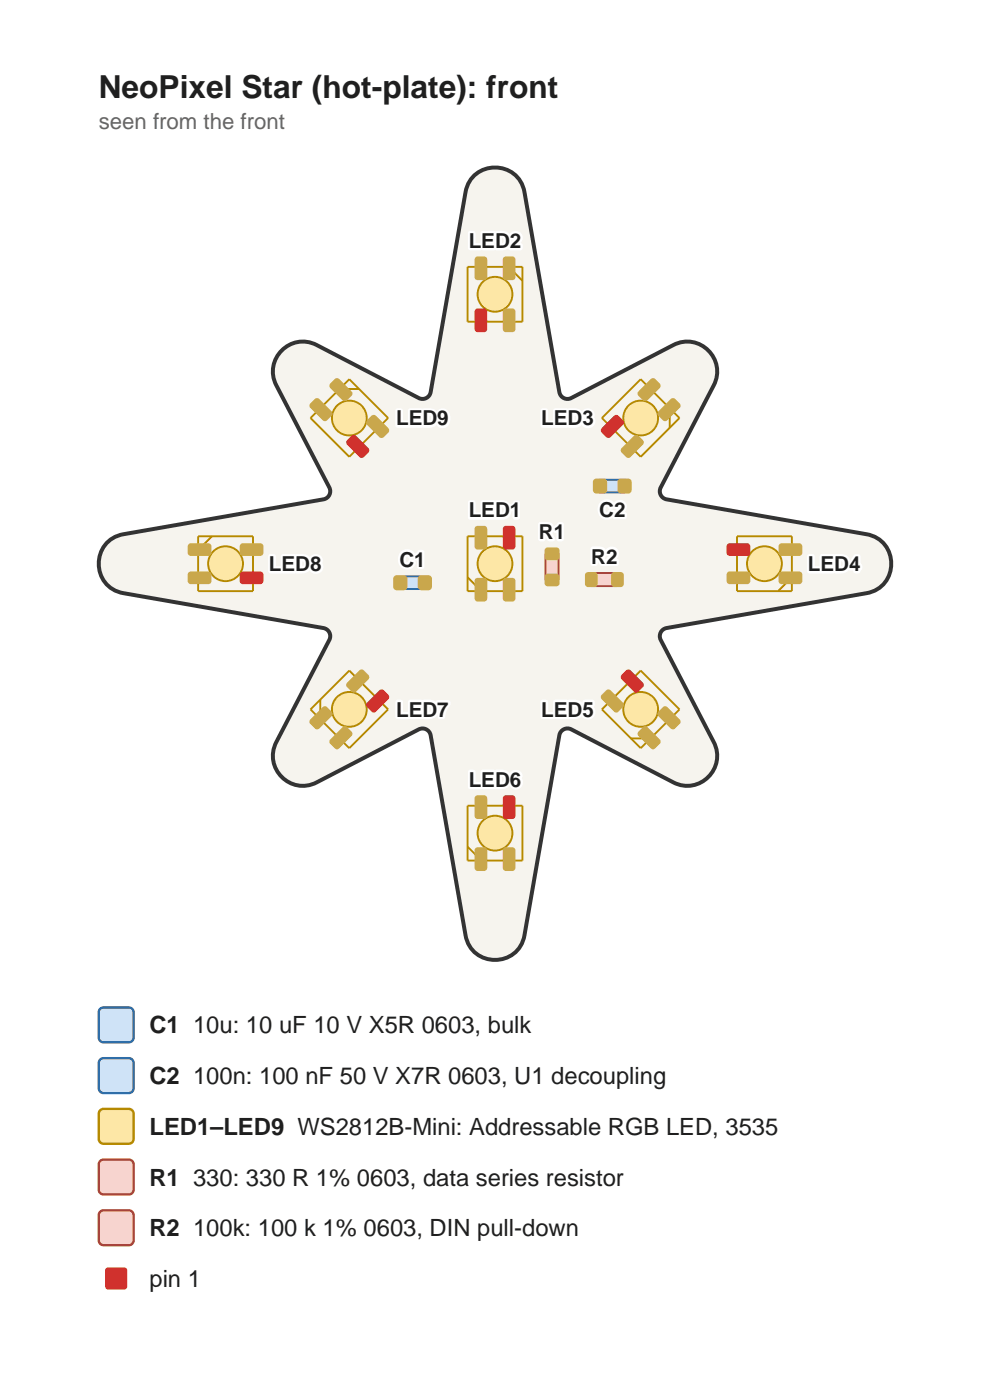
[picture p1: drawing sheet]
<svg xmlns="http://www.w3.org/2000/svg" width="210mm" height="297mm" viewBox="0 0 210 297" stroke-linecap="round" stroke-linejoin="round" font-family="sans-serif">
<path d="M59.8 74.3a6.2 6.2 0 0 1 7.4-1.1l21.6 11.2a1.75 1.75 0 0 0 2.6-1.2l7.3-42.4a6.4 6.4 0 0 1 6.3-5.3 6.4 6.4 0 0 1 6.3 5.3l7.4 42.4a1.75 1.75 0 0 0 2.5 1.2l21.6-11.2a6.4 6.4 0 0 1 7.4 1.1 6.4 6.4 0 0 1 1.2 7.5l-11.2 21.6a1.75 1.75 0 0 0 1.2 2.5l42.4 7.4a6.4 6.4 0 0 1 5.3 6.3 6.4 6.4 0 0 1-5.3 6.2l-42.4 7.4a1.75 1.75 0 0 0-1.2 2.6l11.2 21.6a6.4 6.4 0 0 1-1.2 7.4 6.4 6.4 0 0 1-7.4 1.2l-21.6-11.3a1.75 1.75 0 0 0-2.5 1.3l-7.4 42.4a6.4 6.4 0 0 1-6.3 5.2 6.4 6.4 0 0 1-6.3-5.2l-7.3-42.4a1.75 1.75 0 0 0-2.6-1.3l-21.6 11.3a6.4 6.4 0 0 1-7.4-1.2 6.4 6.4 0 0 1-1.2-7.4l11.3-21.6a1.74 1.74 0 0 0-1.3-2.6l-42.4-7.4a6.4 6.4 0 0 1-5.3-6.2 6.4 6.4 0 0 1 5.3-6.3l42.4-7.4a1.74 1.74 0 0 0 1.3-2.5l-11.3-21.6a6.2 6.2 0 0 1 1.2-7.5z" fill="#f6f4ee" stroke="#333" stroke-width=".84" stroke-linecap="butt"/>
<path d="M84.8 122.3h5.4v2.7h-5.4z" fill="#cfe3f7"/>
<path d="M84.8 122.3h5.4v2.7h-5.4z" fill="none" stroke="#2f6ea8" stroke-width=".4"/>
<g fill="#c9a74c">
<path d="M88.8 122.2l.6-.2h1.5a.76 .76 0 0 1 .7 .8v1.7a.76 .76 0 0 1-.7 .7h-1.5a.76 .76 0 0 1-.8-.7v-1.7z"/>
<path d="M83.6 122.2l.6-.2h1.5a.76 .76 0 0 1 .7 .8v1.7a.76 .76 0 0 1-.7 .7h-1.5a.76 .76 0 0 1-.8-.7v-1.7z"/>
</g>
<path d="M127.2 101.8h5.4v2.7h-5.4z" fill="#cfe3f7"/>
<path d="M127.2 101.8h5.4v2.7h-5.4z" fill="none" stroke="#2f6ea8" stroke-width=".4"/>
<g fill="#c9a74c">
<path d="M131.2 101.7l.5-.2h1.5a.76 .76 0 0 1 .8 .8v1.7a.76 .76 0 0 1-.8 .7h-1.5a.76 .76 0 0 1-.7-.7v-1.7z"/>
<path d="M126 101.7l.5-.2h1.5a.76 .76 0 0 1 .8 .8v1.7a.76 .76 0 0 1-.8 .7h-1.5a.76 .76 0 0 1-.7-.7v-1.7z"/>
</g>
<circle cx="105" cy="119.6" r="3.7" fill="#fde7a6"/>
<g fill="none" stroke="#b58900" stroke-width=".4">
<path d="M99.2 113.8h11.6v11.6h-11.6zM99.2 122.5l2.9 2.9"/>
<circle cx="105" cy="119.6" r="3.7"/>
</g>
<path d="M106.8 111.7l.5-.1h1.4a.67 .67 0 0 1 .6 .6v3.7a.67 .67 0 0 1-.6 .7h-1.4a.67 .67 0 0 1-.7-.7v-3.7z" fill="#d0312d"/>
<g fill="#c9a74c">
<path d="M100.9 111.7l.4-.1h1.4a.67 .67 0 0 1 .7 .6v3.7a.67 .67 0 0 1-.7 .7h-1.4a.67 .67 0 0 1-.6-.7v-3.7z"/>
<path d="M100.9 122.8l.4-.2h1.4a.67 .67 0 0 1 .7 .7v3.7a.67 .67 0 0 1-.7 .6h-1.4a.67 .67 0 0 1-.6-.6v-3.7z"/>
<path d="M106.8 122.8l.5-.2h1.4a.67 .67 0 0 1 .6 .7v3.7a.67 .67 0 0 1-.6 .6h-1.4a.67 .67 0 0 1-.7-.6v-3.7z"/>
</g>
<circle cx="105" cy="62.4" r="3.7" fill="#fde7a6"/>
<g fill="none" stroke="#b58900" stroke-width=".4">
<path d="M99.2 56.6h11.6v11.6h-11.6zM107.9 56.6l2.9 2.9"/>
<circle cx="105" cy="62.4" r="3.7"/>
</g>
<path d="M100.9 65.6l.4-.2h1.4a.67 .67 0 0 1 .7 .7v3.7a.67 .67 0 0 1-.7 .7h-1.4a.67 .67 0 0 1-.6-.7v-3.7z" fill="#d0312d"/>
<g fill="#c9a74c">
<path d="M106.8 65.6l.5-.2h1.4a.67 .67 0 0 1 .6 .7v3.7a.67 .67 0 0 1-.6 .7h-1.4a.67 .67 0 0 1-.7-.7v-3.7z"/>
<path d="M106.8 54.6l.5-.2h1.4a.67 .67 0 0 1 .6 .7v3.7a.67 .67 0 0 1-.6 .6h-1.4a.67 .67 0 0 1-.7-.6v-3.7z"/>
<path d="M100.9 54.6l.4-.2h1.4a.67 .67 0 0 1 .7 .7v3.7a.67 .67 0 0 1-.7 .6h-1.4a.67 .67 0 0 1-.6-.6v-3.7z"/>
</g>
<circle cx="135.9" cy="88.7" r="3.7" fill="#fde7a6"/>
<g fill="none" stroke="#b58900" stroke-width=".4">
<path d="M135.9 80.5l8.2 8.2-8.2 8.2-8.2-8.2zM142.1 86.6v4.2"/>
<circle cx="135.9" cy="88.7" r="3.7"/>
</g>
<path d="M127.6 90.8l2.6-2.6a.67 .67 0 0 1 1 0l.9 1a.67 .67 0 0 1 0 .9l-2.6 2.6a.67 .67 0 0 1-.9 0l-1-.9a.67 .67 0 0 1 0-1z" fill="#d0312d"/>
<g fill="#c9a74c">
<path d="M131.9 95.1l2.6-2.7a.67 .67 0 0 1 .9 0l1 1a.67 .67 0 0 1 0 .9l-2.6 2.7a.67 .67 0 0 1-1 0l-.9-1a.67 .67 0 0 1 0-.9z"/>
<path d="M139.7 87.3l2.6-2.7a.67 .67 0 0 1 .9 0l1 1a.67 .67 0 0 1 0 .9l-2.6 2.7a.67 .67 0 0 1-1 0l-.9-1a.67 .67 0 0 1 0-.9z"/>
<path d="M135.4 83l2.6-2.6a.67 .67 0 0 1 1 0l.9 1a.67 .67 0 0 1 0 .9l-2.6 2.6a.67 .67 0 0 1-.9 0l-1-.9a.67 .67 0 0 1 0-1z"/>
</g>
<circle cx="162.2" cy="119.6" r="3.7" fill="#fde7a6"/>
<g fill="none" stroke="#b58900" stroke-width=".4">
<path d="M156.3 113.8h11.7v11.6h-11.7zM168 122.5l-3 2.9"/>
<circle cx="162.2" cy="119.6" r="3.7"/>
</g>
<path d="M154.3 115.4l.5-.2h3.7a.67 .67 0 0 1 .7 .7v1.4a.67 .67 0 0 1-.7 .6h-3.7a.67 .67 0 0 1-.7-.6v-1.4z" fill="#d0312d"/>
<g fill="#c9a74c">
<path d="M154.3 121.4l.5-.2h3.7a.67 .67 0 0 1 .7 .7v1.4a.67 .67 0 0 1-.7 .6h-3.7a.67 .67 0 0 1-.7-.6v-1.4z"/>
<path d="M165.3 121.4l.5-.2h3.7a.67 .67 0 0 1 .7 .7v1.4a.67 .67 0 0 1-.7 .6h-3.7a.67 .67 0 0 1-.7-.6v-1.4z"/>
<path d="M165.3 115.4l.5-.2h3.7a.67 .67 0 0 1 .7 .7v1.4a.67 .67 0 0 1-.7 .6h-3.7a.67 .67 0 0 1-.7-.6v-1.4z"/>
</g>
<circle cx="135.9" cy="150.5" r="3.7" fill="#fde7a6"/>
<g fill="none" stroke="#b58900" stroke-width=".4">
<path d="M133.8 156.6h4.2M135.9 142.3l8.2 8.2-8.2 8.2-8.2-8.2z"/>
<circle cx="135.9" cy="150.5" r="3.7"/>
</g>
<path d="M131.9 143.2l.9-1a.67 .67 0 0 1 1 0l2.6 2.6a.67 .67 0 0 1 0 1l-1 .9a.67 .67 0 0 1-.9 0l-2.6-2.6a.67 .67 0 0 1 0-.9z" fill="#d0312d"/>
<g fill="#c9a74c">
<path d="M127.6 147.4l1-1a.67 .67 0 0 1 .9 0l2.6 2.7a.67 .67 0 0 1 0 .9l-.9 1a.67 .67 0 0 1-1 0l-2.6-2.6a.67 .67 0 0 1 0-1z"/>
<path d="M135.4 155.2l1-1a.67 .67 0 0 1 .9 0l2.6 2.7a.67 .67 0 0 1 0 .9l-.9 1a.67 .67 0 0 1-1 0l-2.6-2.7a.67 .67 0 0 1 0-.9z"/>
<path d="M139.7 151l.9-1a.67 .67 0 0 1 1 0l2.6 2.6a.67 .67 0 0 1 0 1l-1 .9a.67 .67 0 0 1-.9 0l-2.6-2.6a.67 .67 0 0 1 0-.9z"/>
</g>
<circle cx="105" cy="176.7" r="3.7" fill="#fde7a6"/>
<g fill="none" stroke="#b58900" stroke-width=".4">
<path d="M99.2 170.9h11.6v11.7h-11.6zM99.2 179.6l2.9 3"/>
<circle cx="105" cy="176.7" r="3.7"/>
</g>
<path d="M106.8 168.9l.5-.2h1.4a.67 .67 0 0 1 .6 .7v3.7a.67 .67 0 0 1-.6 .7h-1.4a.67 .67 0 0 1-.7-.7v-3.7z" fill="#d0312d"/>
<g fill="#c9a74c">
<path d="M100.9 168.9l.4-.2h1.4a.67 .67 0 0 1 .7 .7v3.7a.67 .67 0 0 1-.7 .7h-1.4a.67 .67 0 0 1-.6-.7v-3.7z"/>
<path d="M100.9 179.9l.4-.2h1.4a.67 .67 0 0 1 .7 .7v3.7a.67 .67 0 0 1-.7 .7h-1.4a.67 .67 0 0 1-.6-.7v-3.7z"/>
<path d="M106.8 179.9l.5-.2h1.4a.67 .67 0 0 1 .6 .7v3.7a.67 .67 0 0 1-.6 .7h-1.4a.67 .67 0 0 1-.7-.7v-3.7z"/>
</g>
<circle cx="74.1" cy="150.5" r="3.7" fill="#fde7a6"/>
<g fill="none" stroke="#b58900" stroke-width=".4">
<path d="M67.9 148.4v4.2M74.1 142.3l8.2 8.2-8.2 8.2-8.2-8.2z"/>
<circle cx="74.1" cy="150.5" r="3.7"/>
</g>
<path d="M77.9 149.1l2.6-2.7a.67 .67 0 0 1 .9 0l1 1a.67 .67 0 0 1 0 1l-2.6 2.6a.67 .67 0 0 1-1 0l-.9-1a.67 .67 0 0 1 0-.9z" fill="#d0312d"/>
<g fill="#c9a74c">
<path d="M73.6 144.8l2.6-2.6a.67 .67 0 0 1 1 0l.9 1a.67 .67 0 0 1 0 .9l-2.6 2.6a.67 .67 0 0 1-.9 0l-1-.9a.67 .67 0 0 1 0-1z"/>
<path d="M65.8 152.6l2.6-2.6a.67 .67 0 0 1 1 0l.9 1a.67 .67 0 0 1 0 .9l-2.6 2.6a.67 .67 0 0 1-.9 0l-1-.9a.67 .67 0 0 1 0-1z"/>
<path d="M70.1 156.9l2.6-2.7a.67 .67 0 0 1 .9 0l1 1a.67 .67 0 0 1 0 .9l-2.6 2.7a.67 .67 0 0 1-1 0l-.9-1a.67 .67 0 0 1 0-.9z"/>
</g>
<circle cx="47.8" cy="119.6" r="3.7" fill="#fde7a6"/>
<g fill="none" stroke="#b58900" stroke-width=".4">
<path d="M42 113.8h11.7v11.6h-11.7zM45 113.8l-3 2.9"/>
<circle cx="47.8" cy="119.6" r="3.7"/>
</g>
<path d="M51 121.4l.5-.2h3.7a.67 .67 0 0 1 .7 .7v1.4a.67 .67 0 0 1-.7 .6h-3.7a.67 .67 0 0 1-.7-.6v-1.4z" fill="#d0312d"/>
<g fill="#c9a74c">
<path d="M51 115.4l.5-.2h3.7a.67 .67 0 0 1 .7 .7v1.4a.67 .67 0 0 1-.7 .6h-3.7a.67 .67 0 0 1-.7-.6v-1.4z"/>
<path d="M40 115.4l.5-.2h3.7a.67 .67 0 0 1 .7 .7v1.4a.67 .67 0 0 1-.7 .6h-3.7a.67 .67 0 0 1-.7-.6v-1.4z"/>
<path d="M40 121.4l.5-.2h3.7a.67 .67 0 0 1 .7 .7v1.4a.67 .67 0 0 1-.7 .6h-3.7a.67 .67 0 0 1-.7-.6v-1.4z"/>
</g>
<circle cx="74.1" cy="88.7" r="3.7" fill="#fde7a6"/>
<g fill="none" stroke="#b58900" stroke-width=".4">
<path d="M72 82.5h4.2M74.1 80.5l8.2 8.2-8.2 8.2-8.2-8.2z"/>
<circle cx="74.1" cy="88.7" r="3.7"/>
</g>
<path d="M73.6 93.4l1-1a.67 .67 0 0 1 .9 0l2.6 2.7a.67 .67 0 0 1 0 .9l-.9 1a.67 .67 0 0 1-1 0l-2.6-2.7a.67 .67 0 0 1 0-.9z" fill="#d0312d"/>
<g fill="#c9a74c">
<path d="M77.9 89.2l.9-1a.67 .67 0 0 1 1 0l2.6 2.6a.67 .67 0 0 1 0 1l-1 .9a.67 .67 0 0 1-.9 0l-2.6-2.6a.67 .67 0 0 1 0-.9z"/>
<path d="M71 80.4a.67 .67 0 0 1 1 0l2.6 2.6a.67 .67 0 0 1 0 1l-1 .9a.67 .67 0 0 1-.9 0l-2.6-2.6a.67 .67 0 0 1 0-.9z"/>
<path d="M65.8 85.6l1-1a.67 .67 0 0 1 .9 0l2.6 2.7a.67 .67 0 0 1 0 .9l-.9 1a.67 .67 0 0 1-1 0l-2.6-2.7a.67 .67 0 0 1 0-.9z"/>
</g>
<path d="M115.7 117.6h2.8v5.3h-2.8z" fill="#f7d4cf"/>
<path d="M115.7 117.6h2.8v5.3h-2.8z" fill="none" stroke="#b0453a" stroke-width=".4"/>
<g fill="#c9a74c">
<path d="M115.7 116.3l.5-.2h1.8a.67 .67 0 0 1 .7 .7v1.4a.67 .67 0 0 1-.7 .6h-1.8a.67 .67 0 0 1-.7-.6v-1.4z"/>
<path d="M115.7 121.9l.5-.2h1.8a.67 .67 0 0 1 .7 .7v1.3a.67 .67 0 0 1-.7 .7h-1.8a.67 .67 0 0 1-.7-.7v-1.3z"/>
</g>
<path d="M125.5 121.6h5.4v2.7h-5.4z" fill="#f7d4cf"/>
<path d="M125.5 121.6h5.4v2.7h-5.4z" fill="none" stroke="#b0453a" stroke-width=".4"/>
<g fill="#c9a74c">
<path d="M124.3 121.5l.5-.1h1.3a.67 .67 0 0 1 .7 .6v1.9a.67 .67 0 0 1-.7 .6h-1.3a.67 .67 0 0 1-.7-.6v-1.9z"/>
<path d="M129.8 121.5l.5-.1h1.3a.67 .67 0 0 1 .7 .6v1.9a.67 .67 0 0 1-.7 .6h-1.3a.67 .67 0 0 1-.7-.6v-1.9z"/>
</g>
<g fill="#cfe3f7" stroke="#2f6ea8" stroke-width=".5">
<path d="M21.2 214l.8-.3h5.3a1.01 1.01 0 0 1 1 1v5.4a1.01 1.01 0 0 1-1 1h-5.3a1.01 1.01 0 0 1-1.1-1v-5.4z"/>
<path d="M21.2 224.8l.8-.3h5.3a1.01 1.01 0 0 1 1 1v5.4a1.01 1.01 0 0 1-1 1h-5.3a1.01 1.01 0 0 1-1.1-1v-5.4z"/>
</g>
<path d="M21.2 235.5l.8-.3h5.3a1.01 1.01 0 0 1 1 1.1v5.3a1.01 1.01 0 0 1-1 1h-5.3a1.01 1.01 0 0 1-1.1-1v-5.3z" fill="#fde7a6" stroke="#b58900" stroke-width=".5"/>
<g fill="#f7d4cf" stroke="#b0453a" stroke-width=".5">
<path d="M21.2 246.3l.8-.3h5.3a1.01 1.01 0 0 1 1 1v5.4a1.01 1.01 0 0 1-1 1h-5.3a1.01 1.01 0 0 1-1.1-1v-5.4z"/>
<path d="M21.2 257.1l.8-.3h5.3a1.01 1.01 0 0 1 1 1v5.3a1.01 1.01 0 0 1-1 1.1h-5.3a1.01 1.01 0 0 1-1.1-1.1v-5.3z"/>
</g>
<path d="M22.5 269.1l.5-.2h3.3a.67 .67 0 0 1 .7 .6v3.4a.67 .67 0 0 1-.7 .7h-3.3a.67 .67 0 0 1-.7-.7v-3.4z" fill="#d0312d"/>
<text font-size="6.7" fill="#1f1f1f" x="20.9" y="20.7">NeoPixel Star (hot-plate): front</text>
<g font-size="5" fill="#1f1f1f">
<text x="31.7" y="219.2">C1</text>
<text x="41" y="219.2">10u: 10 uF 10 V X5R 0603, bulk</text>
<text x="31.7" y="230">C2</text>
<text x="41" y="230">100n: 100 nF 50 V X7R 0603, U1 decoupling</text>
<text x="31.7" y="240.8">LED1–LED9 WS2812B-Mini: Addressable RGB LED, 3535</text>
<text x="31.7" y="251.5">R1</text>
<text x="41" y="251.5">330: 330 R 1% 0603, data series resistor</text>
<text x="31.7" y="262.3">R2</text>
<text x="41" y="262.3">100k: 100 k 1% 0603, DIN pull-down</text>
<text x="31.7" y="273">pin 1</text>
</g>
<text font-size="4.7" fill="#666" x="20.9" y="27.5">seen from the front</text>
<g font-size="4.4" fill="#fff">
<text x="99.4" y="52.6">LED2</text>
<text x="84" y="90.3">LED9</text>
<text x="114.8" y="90.3">LED3</text>
<text x="99.4" y="109.8">LED1</text>
<text x="127.1" y="109.6">C2</text>
<text x="114.3" y="114.4">R1</text>
<text x="125.4" y="119.6">R2</text>
<text x="57.1" y="121.2">LED8</text>
<text x="84.7" y="120.2">C1</text>
<text x="171.4" y="121.2">LED4</text>
<text x="84" y="152.1">LED7</text>
<text x="114.8" y="152.1">LED5</text>
<text x="99.4" y="166.9">LED6</text>
</g>
</svg>
